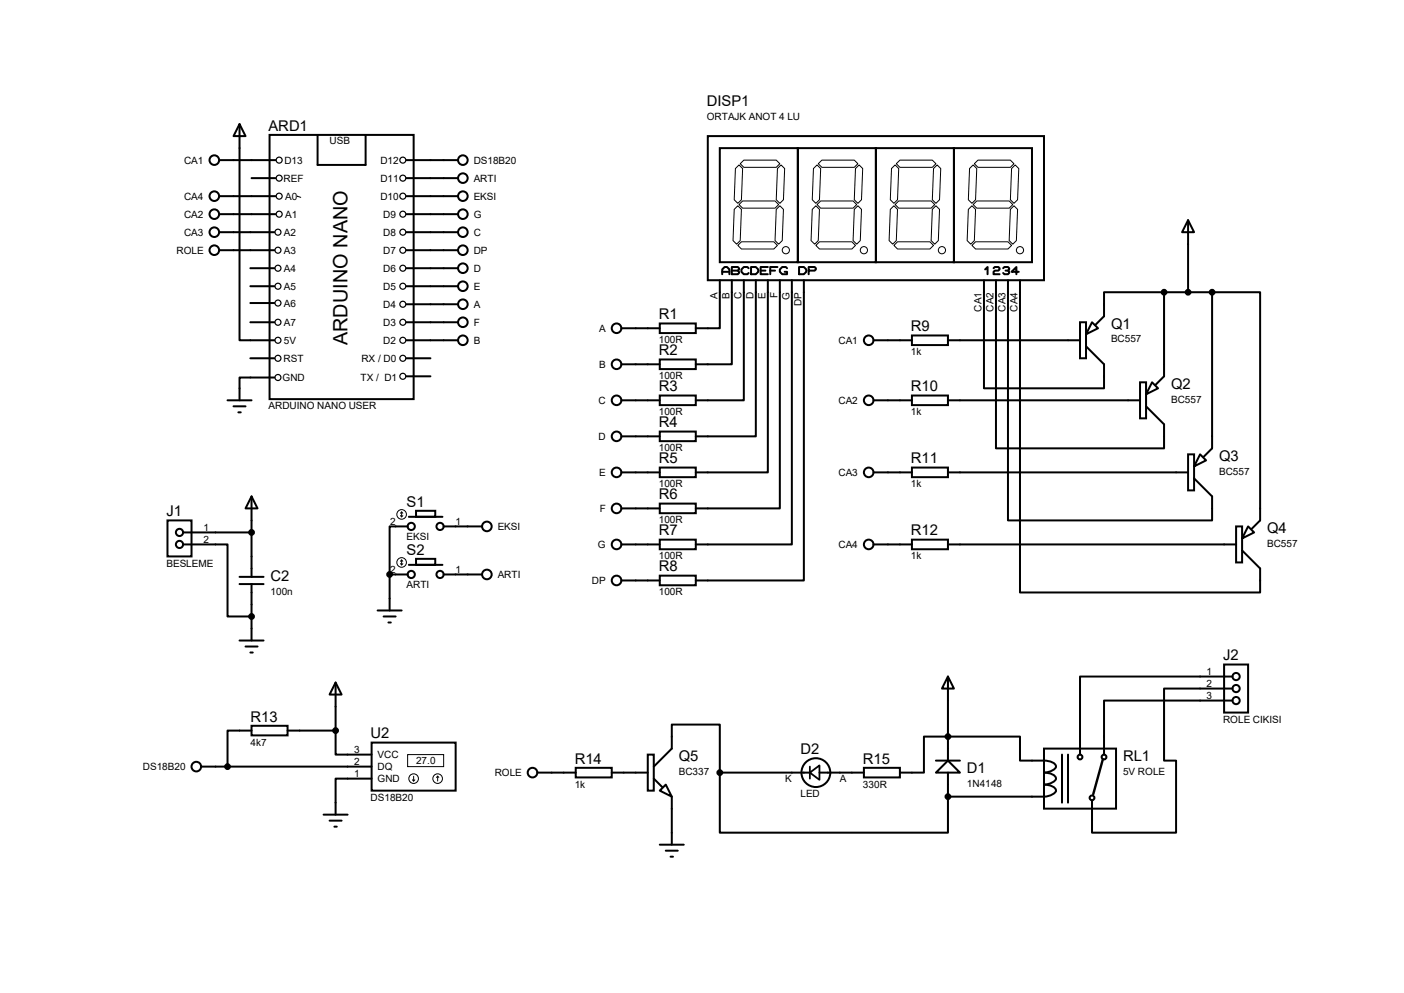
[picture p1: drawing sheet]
<svg xmlns="http://www.w3.org/2000/svg" width="297mm" height="210mm" viewBox="0 0 297 210" stroke-linecap="round" stroke-linejoin="round" font-family="sans-serif">
<g fill="none" stroke="#000" stroke-width=".42">
<path d="M46.4 33.9h11.9M50.7 26.2l1.2 2.6h-2.5zM50.7 26.2v45.8h7.3M53.2 37.7h5.1M57 28.5h30.5v55.9h-30.5zM67.2 28.5v6.4h10.1v-6.4M86 37.7h10.9M86 33.9h10.9M149.7 28.8h71.2v30.5h-71.2zM152.3 31.3h16.5v24.2h-16.5zM168.8 31.3h16.5v24.2h-16.5zM185.3 31.3h16.5v24.2h-16.5z"/>
<path d="M201.8 31.3h16.5v24.2h-16.5zM46.4 52.9h11.6M46.4 49.1h11.6M46.4 45.3h11.9M46.4 41.5h11.9M53 56.7h5M86 56.7h10.9M86 52.9h10.9M86 49.1h10.9M86 45.3h10.9M86 41.5h10.9M152.3 59.3v10.1h-5.1"/>
<path d="M152.8 58v-1l.5-.5h.5l.5 .5v1M152.8 57.5h1.5M154.8 59.3v17.7h-7.6M154.8 56.5h1.3l.2 .2v.3l-.2 .2 .2 .3v.2l-.2 .3h-1.3zM154.8 57.2h1.3M157.4 59.3v25.4h-10.2M158.4 56.7l-.3-.2h-.7l-.6 .5v.5l.6 .5h.7l.3-.3M158.9 56.5h1l.5 .5v.5l-.5 .5h-1zM159.9 59.3v33h-12.7M160.9 57.2h1M162.4 59.3v40.6h-15.2M162.4 56.5h-1.5v1.5h1.5"/>
<path d="M162.9 57.2h1.1M164.5 56.5h-1.6v1.5M165 59.3v48.2h-17.8M166.5 56.7l-.3-.2h-.7l-.5 .5v.5l.5 .5h1v-.5h-.5M167.5 59.3v55.8h-20.3M169 56.5h1.1l.5 .5v.5l-.5 .5h-1.1zM170.1 59.3v63.5h-22.9M171.1 57.2h1.2l.3-.2v-.3l-.3-.2h-1.2v1.5M208.2 59.3v22.8h25.4v-5.1l-3.9-3.8M208.4 57l.5-.5v1.5M210.2 56.7l.2-.2h.8l.3 .2v.3l-.3 .2h-.8l-.2 .3v.5h1.3M210.7 59.3v35.5h35.6v-5.1l-3.9-3.8"/>
<path d="M212.2 56.7l.3-.2h.7l.3 .2v.3l-.3 .2 .3 .3v.2l-.3 .3h-.7l-.3-.3M212.7 57.2h.5M213.2 59.3v50.8h43.2v-5.1l-3.8-3.8M215.5 57.5h-1.5l1-1v1.5M215.8 59.3v66h50.8v-5.1l-3.8-3.8M251.3 46.6l1.3 2.5h-2.5zM251.3 46.6v15.2M53 68.2h5M53 60.5h5M53 75.8h5M53 64.1h5M58 79.8h-7.3v4.9"/>
<path d="M86 72h10.9M86 68.2h10.9M86 64.3h10.9M86 60.5h10.9M86 75.8h5.1M86 79.6h5.1M131.4 69.4h8.2M131.4 77h8.2M139.6 68.4h7.6v2h-7.6zM139.6 76h7.6v2.1h-7.6zM184.8 72h8.1M192.9 71h7.6v2h-7.6z"/>
<path d="M200.5 72h28M228.5 68.2h1.2v7.6h-1.2zM231 68.2l1.3 1.2-2.6 1.3zM246.3 61.8h-12.7v5.1l-1.8 1.8M246.3 61.8v17.8l-1.8 1.8M246.3 61.8h10.1M256.4 61.8h10.2v48.3l-1.8 1.7M256.4 61.8v33l-1.8 1.8M48.1 84.7h5.1M49.4 85.9h2.5M50.4 87.2h.5M131.4 84.7h8.2"/>
<path d="M131.4 99.9h8.2M131.4 92.3h8.2M139.6 83.7h7.6v2h-7.6zM139.6 91.3h7.6v2h-7.6zM139.6 98.9h7.6v2h-7.6zM184.8 84.7h8.1M184.8 99.9h8.1M192.9 83.7h7.6v2h-7.6zM192.9 98.9h7.6v2h-7.6zM200.5 84.7h40.7M200.5 99.9h50.8M241.2 80.9h1.2v7.6h-1.2z"/>
<path d="M243.7 80.9l1.3 1.2-2.6 1.3zM251.3 96.1h1.3v7.6h-1.3zM253.9 96.1l1.2 1.3-2.5 1.2zM35.4 110.1h5.1v7.6h-5.1zM38.7 115.1h9.4v15.3h5.1M38.7 112.6h14.5M53.2 105l1.3 2.5h-2.6zM53.2 105v17M86.2 111.3h-3.8v10.2M86.5 119.5h7.1M86.5 109.3h7.1M88 118.2h4.1v1.3h-4.1z"/>
<path d="M88 108h4.1v1.3h-4.1zM93.9 111.3h8.1M131.4 115.1h8.2M131.4 107.5h8.2M139.6 106.5h7.6v2h-7.6zM139.6 114.1h7.6v2.1h-7.6zM184.8 115.1h8.1M192.9 114.1h7.6v2.1h-7.6zM200.5 115.1h61M261.5 111.3h1.3v7.7h-1.3zM264 111.3l1.3 1.3-2.5 1.3zM50.7 135.5h5.1"/>
<path d="M50.7 123.5h5.1M50.7 122h5.1M51.9 136.7h2.6M53 138h.5M53.2 123.5v12M79.9 129.1h5.1M81.2 130.4h2.5M82.2 131.7h.5M82.4 121.5v7.6M82.4 121.5h3.8M93.9 121.5h8.1M131.4 122.8h8.2"/>
<path d="M139.6 121.8h7.6v2h-7.6zM53.2 153.5h7.6v2h-7.6zM53.2 154.5h-5.1v7.6M60.8 154.5h10.2M71 144.4l1.3 2.5h-2.6zM71 154.5v5.1h7.6M71 144.4v10.1M78.6 157.1h17.8v10.1h-17.8zM137 159.6h1.3v7.6h-1.3zM200.5 143.1l1.3 2.5h-2.5zM200.5 143.1v17.8M220.9 158.3h15.2v12.7h-15.2z"/>
<path d="M224.7 159.6v10.2M225.9 159.6v10.2M259 140.5h5v10.2h-5zM260.7 143.1h-32.2v16.5M260.7 145.6h-14.4v15.3h2.5v15.2h-17.8v-6.9M260.7 148.2h-27.1v11.4M42.5 162.1h36.1M68.5 172.3h5M69.7 173.6h2.6M70.7 174.8h.5M78.6 164.7h-7.6v7.6M113.7 163.4h8.1"/>
<path d="M121.8 162.4h7.6v2h-7.6zM129.4 163.4h7.6M138.3 162.1l3.8-3.8v-5.1h10.2v10.2M138.3 164.7l1.8 1.8M139.6 167.2l1.2-1.3 1.3 2.6zM139.6 178.6h5.1M140.8 179.9h2.6M142.1 168.5v10.1M152.3 163.4v12.7h48.2v-7.6M152.3 163.4h19M173.4 163.4h9.4M182.8 162.4h7.6v2h-7.6z"/>
<path d="M190.4 163.4h5.1v-7.6h20.3v5.1h2.5a8.5 8.5 0 0 1 4.3 .3 .88 .88 0 0 1 .8 .9 .88 .88 0 0 1-.8 .9l-1.7 .4a2.31 2.31 0 0 1 2.5 1.3 2.69 2.69 0 0 1-2.5 1.2 2.31 2.31 0 0 1 2.5 1.3 2.69 2.69 0 0 1-2.5 1.3h-20.4M198 160.9h5.1M200.5 160.9l2.6 2.5h-5.1zM200.5 163.4v5.1M141.9 181.2h.5"/>
<circle cx="45.3" cy="33.9" r="1.02"/>
<circle cx="97.9" cy="37.7" r="1.02"/>
<circle cx="97.9" cy="33.9" r="1.02"/>
<circle cx="45.3" cy="52.9" r="1.02"/>
<circle cx="45.3" cy="41.5" r="1.02"/>
<circle cx="45.3" cy="45.3" r="1.02"/>
<circle cx="45.3" cy="49.1" r="1.02"/>
<circle cx="97.9" cy="56.7" r="1.02"/>
<circle cx="97.9" cy="41.5" r="1.02"/>
<circle cx="97.9" cy="52.9" r="1.02"/>
<circle cx="97.9" cy="49.1" r="1.02"/>
<circle cx="97.9" cy="45.3" r="1.02"/>
<circle cx="97.9" cy="72" r="1.02"/>
<circle cx="97.9" cy="68.2" r="1.02"/>
<circle cx="97.9" cy="60.5" r="1.02"/>
<circle cx="97.9" cy="64.3" r="1.02"/>
<circle cx="130.4" cy="69.4" r="1.02"/>
<circle cx="130.4" cy="77" r="1.02"/>
<circle cx="183.8" cy="72" r="1.02"/>
<circle cx="130.4" cy="84.7" r="1.02"/>
<circle cx="130.4" cy="99.9" r="1.02"/>
<circle cx="130.4" cy="92.3" r="1.02"/>
<circle cx="183.8" cy="99.9" r="1.02"/>
<circle cx="183.8" cy="84.7" r="1.02"/>
<circle cx="38" cy="115.1" r=".76"/>
<circle cx="38" cy="112.6" r=".76"/>
<circle cx="87" cy="111.3" r=".76"/>
<circle cx="93.1" cy="111.3" r=".76"/>
<circle cx="103" cy="111.3" r="1.02"/>
<circle cx="130.4" cy="107.5" r="1.02"/>
<circle cx="130.4" cy="115.1" r="1.02"/>
<circle cx="183.8" cy="115.1" r="1.02"/>
<circle cx="87" cy="121.5" r=".76"/>
<circle cx="93.1" cy="121.5" r=".76"/>
<circle cx="103" cy="121.5" r="1.02"/>
<circle cx="130.4" cy="122.8" r="1.02"/>
<circle cx="261.5" cy="145.6" r=".76"/>
<circle cx="261.5" cy="148.2" r=".76"/>
<circle cx="261.5" cy="143.1" r=".76"/>
<circle cx="41.5" cy="162.1" r="1.02"/>
<circle cx="112.6" cy="163.4" r="1.02"/>
<circle cx="172.6" cy="163.4" r="3"/>
<circle cx="228.5" cy="160.1" r=".51"/>
<circle cx="231" cy="168.7" r=".51"/>
<circle cx="233.6" cy="160.1" r=".51"/>
</g>
<g fill="none" stroke="#000" stroke-width=".21">
<path d="M155.6 35.6l.7-.7 .8 .7-.3 6.6-.7 .8-.8-.8zM157.4 33.9h6.8l.8 .7-.8 .8h-6.8l-.8-.8zM164.5 35.6l.7-.7 .8 .7-.3 6.6-.7 .8-.8-.8zM172.1 35.6l.7-.7 .8 .7-.2 6.6-.8 .8-.8-.8zM173.1 34.6l.8-.7h6.8l.8 .7-.8 .8h-6.8zM181 35.6l.7-.7 .8 .7-.3 6.6-.7 .8-.8-.8zM188.6 35.6l.8-.7 .7 .7-.2 6.6-.8 .8-.8-.8zM190.4 33.9h6.8l.8 .7-.8 .8h-6.8l-.8-.8zM198.2 34.9l.8 .7-.2 6.6-.8 .8-.8-.8 .3-6.6zM205.1 35.6l.8-.7 .7 .7-.2 6.6-.8 .8-.7-.8zM206.1 34.6l.8-.7h6.8l.8 .7-.8 .8h-6.8zM214 35.6l.8-.7 .7 .7-.2 6.6-.8 .8-.8-.8z"/>
<path d="M62.9 41.5l.7 .2M156.1 51.9l.7-.8h6.9l.8 .8-.8 .8h-6.9zM156.1 43.5l.7 .8-.2 6.6-.8 .7-.7-.7 .2-6.6zM156.3 43.3l.8-.8h6.9l.7 .8-.7 .7h-6.9zM164.2 44.3l.8-.8 .7 .8-.2 6.6-.8 .7-.7-.7zM171.8 44.3l.8-.8 .8 .8-.3 6.6-.8 .7-.7-.7zM172.6 51.9l.8-.8h6.8l.8 .8-.8 .8h-6.8zM173.6 42.5h6.9l.7 .8-.7 .7h-6.9l-.8-.7zM180.7 44.3l.8-.8 .7 .8-.2 6.6-.8 .7-.7-.7zM189.1 51.9l.8-.8h6.8l.8 .8-.8 .8h-6.8zM189.1 43.5l.8 .8-.3 6.6-.8 .7-.7-.7 .2-6.6zM189.4 43.3l.7-.8h6.9l.7 .8-.7 .7h-6.9z"/>
<path d="M197.2 44.3l.8-.8 .8 .8-.3 6.6-.8 .7-.7-.7zM205.6 51.9l.8-.8h6.8l.8 .8-.8 .8h-6.8zM205.6 43.5l.8 .8-.3 6.6-.7 .7-.8-.7 .3-6.6zM205.9 43.3l.7-.8h6.9l.7 .8-.7 .7h-6.9zM214.5 43.5l.8 .8-.3 6.6-.8 .7-.7-.7 .2-6.6zM84.7 119.2l.3 .3M84.7 109.1l.3 .2M85 108.3v1M85 118.4v1.1M85 118.4l.2 .3M85 118.4l-.3 .3M85 108.3l.2 .2"/>
<path d="M85 108.3l-.3 .2M85.2 119.2l-.2 .3M85.2 109.1l-.2 .2M86.2 159.6h7.7v2.5h-7.7zM87.2 164.9l.3 .3M87.5 164.2v1M87.8 164.9l-.3 .3M92.6 164.2l-.3 .2M92.6 164.2l.2 .2M92.6 164.2v1"/>
<circle cx="166.2" cy="52.9" r=".76"/>
<circle cx="182.8" cy="52.9" r=".76"/>
<circle cx="199.3" cy="52.9" r=".76"/>
<circle cx="215.8" cy="52.9" r=".76"/>
<circle cx="85" cy="108.8" r="1.02"/>
<circle cx="85" cy="119" r="1.02"/>
<circle cx="87.5" cy="164.7" r="1.02"/>
<circle cx="92.6" cy="164.7" r="1.02"/>
</g>
<g fill="#000" stroke="#000" stroke-width=".42">
<circle cx="246.3" cy="61.8" r=".51"/>
<circle cx="251.3" cy="61.8" r=".51"/>
<circle cx="256.4" cy="61.8" r=".51"/>
<circle cx="53.2" cy="112.6" r=".51"/>
<circle cx="53.2" cy="130.4" r=".51"/>
<circle cx="82.4" cy="121.5" r=".51"/>
<circle cx="71" cy="154.5" r=".51"/>
<circle cx="200.5" cy="155.8" r=".51"/>
<circle cx="48.1" cy="162.1" r=".51"/>
<circle cx="152.3" cy="163.4" r=".51"/>
<circle cx="200.5" cy="168.5" r=".51"/>
</g>
<path d="M233.3 160.6l-2 7.4" fill="none" stroke="#000" stroke-width=".51"/>
<path d="M171.3 163.4l2.1-1.5v3zM171.3 162.1v2.6" fill="none" stroke="#000" stroke-width=".38"/>
<g fill="none" stroke="#000" stroke-width=".25">
<circle cx="59.1" cy="37.7" r=".64"/>
<circle cx="59.1" cy="33.9" r=".64"/>
<circle cx="85.2" cy="37.7" r=".64"/>
<circle cx="85.2" cy="33.9" r=".64"/>
<circle cx="58.8" cy="52.9" r=".64"/>
<circle cx="58.8" cy="49.1" r=".64"/>
<circle cx="58.8" cy="56.7" r=".64"/>
<circle cx="59.1" cy="41.5" r=".64"/>
<circle cx="59.1" cy="45.3" r=".64"/>
<circle cx="85.2" cy="45.3" r=".64"/>
<circle cx="85.2" cy="41.5" r=".64"/>
<circle cx="85.2" cy="56.7" r=".64"/>
<circle cx="85.2" cy="52.9" r=".64"/>
<circle cx="85.2" cy="49.1" r=".64"/>
<circle cx="58.8" cy="79.8" r=".64"/>
<circle cx="58.8" cy="64.1" r=".64"/>
<circle cx="58.8" cy="60.5" r=".64"/>
<circle cx="58.8" cy="75.8" r=".64"/>
<circle cx="58.8" cy="72" r=".64"/>
<circle cx="58.8" cy="68.2" r=".64"/>
<circle cx="85.2" cy="75.8" r=".64"/>
<circle cx="85.2" cy="60.5" r=".64"/>
<circle cx="85.2" cy="72" r=".64"/>
<circle cx="85.2" cy="79.6" r=".64"/>
<circle cx="85.2" cy="64.3" r=".64"/>
<circle cx="85.2" cy="68.2" r=".64"/>
</g>
<text font-size="4.2" x="73.5" y="73" transform="rotate(-90 73.5 73)">ARDUINO NANO</text>
<g font-size="3.1">
<text x="149.5" y="22.5">DISP1</text>
<text x="56.8" y="27.6">ARD1</text>
<text x="139.4" y="67.5">R1</text>
<text x="192.7" y="70.1">R9</text>
<text x="235" y="69.5">Q1</text>
<text x="139.4" y="75.1">R2</text>
<text x="139.4" y="82.8">R3</text>
<text x="192.7" y="82.8">R10</text>
<text x="247.7" y="82.2">Q2</text>
<text x="139.4" y="90.4">R4</text>
<text x="139.4" y="98">R5</text>
<text x="192.7" y="98">R11</text>
<text x="257.9" y="97.5">Q3</text>
<text x="86" y="107.1">S1</text>
<text x="139.4" y="105.6">R6</text>
<text x="35.2" y="109.2">J1</text>
<text x="139.4" y="113.2">R7</text>
<text x="192.7" y="113.2">R12</text>
<text x="268.1" y="112.7">Q4</text>
<text x="86" y="117.3">S2</text>
<text x="57.2" y="122.9">C2</text>
<text x="139.4" y="120.9">R8</text>
<text x="258.7" y="139.7">J2</text>
<text x="53" y="152.6">R13</text>
<text x="78.4" y="156.2">U2</text>
<text x="121.6" y="161.5">R14</text>
<text x="143.6" y="161">Q5</text>
<text x="169.3" y="159.5">D2</text>
<text x="182.5" y="161.5">R15</text>
<text x="237.6" y="161">RL1</text>
<text x="204.6" y="163.5">D1</text>
</g>
<g font-size="2.1">
<text x="149.5" y="25.4">ORTAJK ANOT 4 LU</text>
<text x="38.9" y="34.6">CA1</text>
<text x="60.2" y="34.6">D13</text>
<text x="69.7" y="30.5">USB</text>
<text x="80.5" y="34.6">D12</text>
<text x="100.2" y="34.6">DS18B20</text>
<text x="60" y="38.4">REF</text>
<text x="80.5" y="38.4">D11</text>
<text x="100.2" y="38.4">ARTI</text>
<text x="38.9" y="46.1">CA2</text>
<text x="38.9" y="42.2">CA4</text>
<text x="60.3" y="46.1">A1</text>
<text x="60.3" y="42.2">A0</text>
<text x="80.5" y="42.2">D10</text>
<text x="81.1" y="46.1">D9</text>
<text x="100.2" y="46.1">G</text>
<text x="100.2" y="42.2">EKSI</text>
<text x="37.3" y="53.7">ROLE</text>
<text x="38.9" y="49.9">CA3</text>
<text x="60.1" y="53.7">A3</text>
<text x="60.1" y="49.9">A2</text>
<text x="81.1" y="49.9">D8</text>
<text x="81.1" y="53.7">D7</text>
<text x="100.2" y="53.7">DP</text>
<text x="100.2" y="49.9">C</text>
<text x="60.1" y="57.5">A4</text>
<text x="81.1" y="57.5">D6</text>
<text x="100.2" y="57.5">D</text>
<text x="60.1" y="64.9">A6</text>
<text x="60.1" y="61.3">A5</text>
<text x="81.1" y="61.3">D5</text>
<text x="81.1" y="65.1">D4</text>
<text x="100.2" y="65.1">A</text>
<text x="100.2" y="61.3">E</text>
<text x="151.8" y="63.2" transform="rotate(-90 151.8 63.2)">A</text>
<text x="154.3" y="63.2" transform="rotate(-90 154.3 63.2)">B</text>
<text x="156.8" y="63.3" transform="rotate(-90 156.8 63.3)">C</text>
<text x="159.4" y="63.3" transform="rotate(-90 159.4 63.3)">D</text>
<text x="161.9" y="63.2" transform="rotate(-90 161.9 63.2)">E</text>
<text x="164.5" y="63.1" transform="rotate(-90 164.5 63.1)">F</text>
<text x="167" y="63.5" transform="rotate(-90 167 63.5)">G</text>
<text x="169.5" y="64.7" transform="rotate(-90 169.5 64.7)">DP</text>
<text x="207.6" y="65.9" transform="rotate(-90 207.6 65.9)">CA1</text>
<text x="210.2" y="65.9" transform="rotate(-90 210.2 65.9)">CA2</text>
<text x="212.7" y="65.9" transform="rotate(-90 212.7 65.9)">CA3</text>
<text x="215.3" y="65.9" transform="rotate(-90 215.3 65.9)">CA4</text>
<text x="60.1" y="68.9">A7</text>
<text x="81.1" y="68.9">D3</text>
<text x="100.2" y="68.9">F</text>
<text x="126.7" y="70.2">A</text>
<text x="60" y="76.5">RST</text>
<text x="60.1" y="72.7">5V</text>
<text x="76.5" y="76.5">RX / D0</text>
<text x="81.1" y="72.7">D2</text>
<text x="100.2" y="72.7">B</text>
<text x="126.7" y="77.8">B</text>
<text x="139.4" y="72.6">100R</text>
<text x="177.4" y="72.7">CA1</text>
<text x="192.7" y="75.1">1k</text>
<text x="235" y="72.4">BC557</text>
<text x="59.8" y="80.6">GND</text>
<text x="76.3" y="80.6">TX / D1</text>
<text x="139.4" y="80.2">100R</text>
<text x="56.8" y="86.6">ARDUINO NANO USER</text>
<text x="126.6" y="85.4">C</text>
<text x="139.4" y="87.8">100R</text>
<text x="177.4" y="85.4">CA2</text>
<text x="192.7" y="87.8">1k</text>
<text x="247.7" y="85.1">BC557</text>
<text x="126.6" y="93">D</text>
<text x="139.4" y="95.5">100R</text>
<text x="126.7" y="100.7">E</text>
<text x="177.4" y="100.7">CA3</text>
<text x="257.9" y="100.4">BC557</text>
<text x="139.4" y="103.1">100R</text>
<text x="192.7" y="103.1">1k</text>
<text x="43.1" y="112.2">1</text>
<text x="82.5" y="111">2</text>
<text x="96.4" y="111">1</text>
<text x="105.3" y="112.1">EKSI</text>
<text x="126.9" y="108.3">F</text>
<text x="139.4" y="110.7">100R</text>
<text x="35.2" y="119.8">BESLEME</text>
<text x="43.1" y="114.8">2</text>
<text x="86" y="114.3">EKSI</text>
<text x="126.5" y="115.9">G</text>
<text x="139.4" y="118.3">100R</text>
<text x="177.4" y="115.9">CA4</text>
<text x="192.7" y="118.3">1k</text>
<text x="268.1" y="115.6">BC557</text>
<text x="57.2" y="125.8">100n</text>
<text x="82.5" y="121.1">2</text>
<text x="86" y="124.4">ARTI</text>
<text x="96.4" y="121.1">1</text>
<text x="105.3" y="122.3">ARTI</text>
<text x="125.2" y="123.5">DP</text>
<text x="139.4" y="125.9">100R</text>
<text x="255.2" y="142.7">1</text>
<text x="255.2" y="145.2">2</text>
<text x="255.2" y="147.8">3</text>
<text x="258.7" y="152.9">ROLE CIKISI</text>
<text x="53" y="157.7">4k7</text>
<text x="74.9" y="161.8">2</text>
<text x="74.9" y="159.2">3</text>
<text x="79.9" y="160.4">VCC</text>
<text x="88" y="161.6">27.0</text>
<text x="30.2" y="162.9">DS18B20</text>
<text x="74.9" y="164.3">1</text>
<text x="79.9" y="162.9">DQ</text>
<text x="79.9" y="165.4">GND</text>
<text x="104.6" y="164.2">ROLE</text>
<text x="121.6" y="166.6">1k</text>
<text x="143.6" y="163.9">BC337</text>
<text x="166.1" y="165.4">K</text>
<text x="177.7" y="165.4">A</text>
<text x="182.5" y="166.6">330R</text>
<text x="204.6" y="166.4">1N4148</text>
<text x="237.6" y="163.9">5V ROLE</text>
<text x="78.4" y="169.4">DS18B20</text>
<text x="169.3" y="168.6">LED</text>
</g>
</svg>
